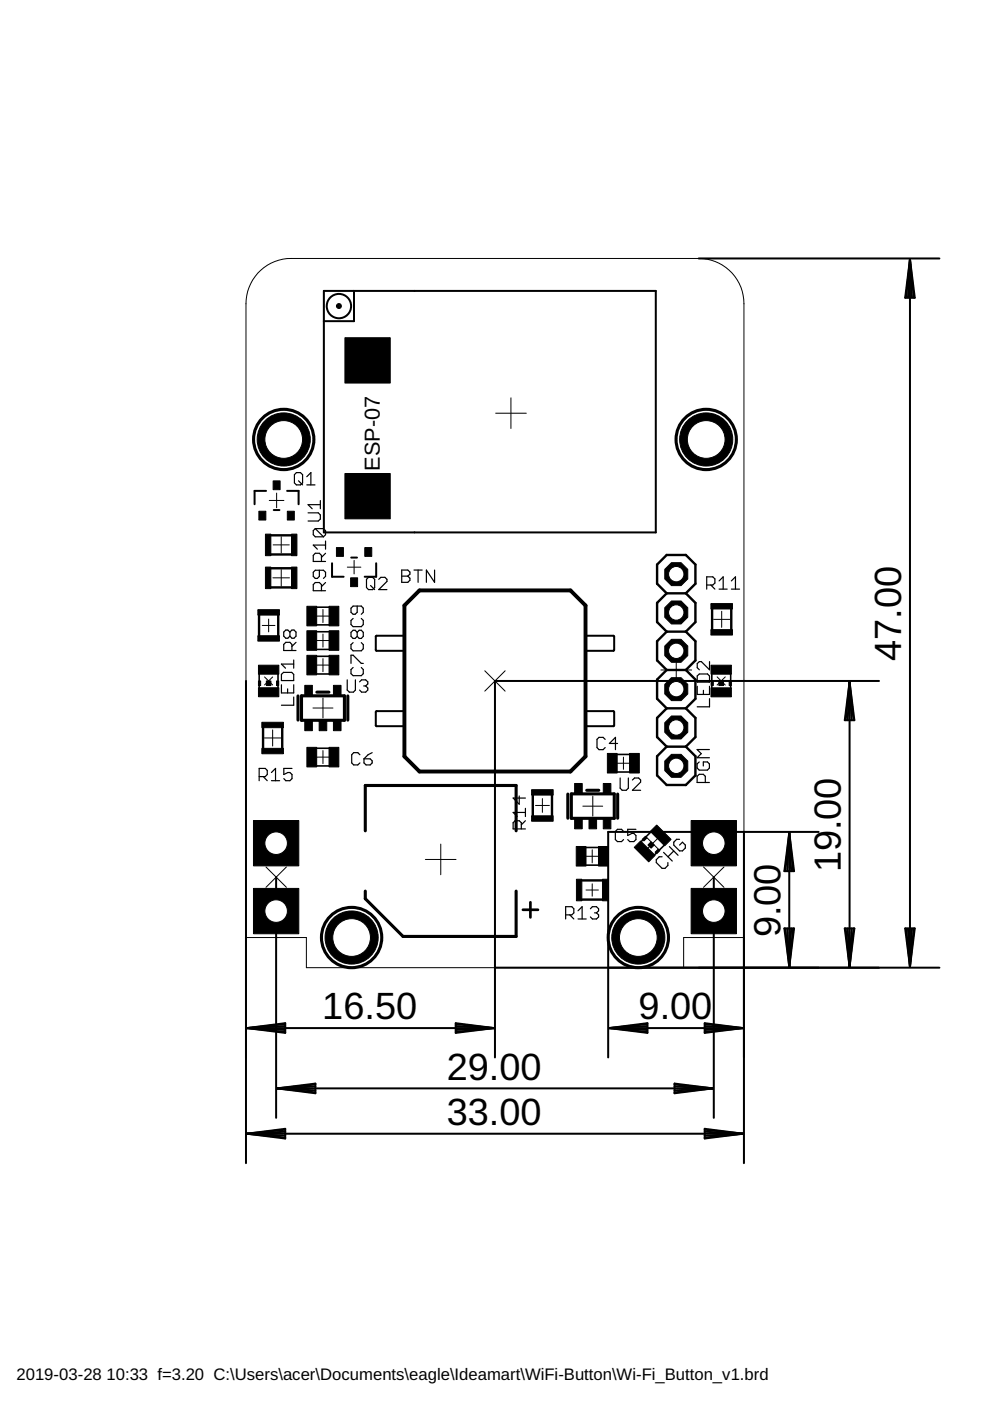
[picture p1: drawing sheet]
<svg xmlns="http://www.w3.org/2000/svg" width="210mm" height="297mm" viewBox="0 0 210 297" stroke-linecap="round" stroke-linejoin="round" font-family="sans-serif">
<g fill="#000" stroke="#000" stroke-width=".21">
<path d="M73.1 71.6h9.6v9.6h-9.6zM54.9 108.4h1.5v1.9h-1.5zM56.3 113.2h1.1v4.6h-1.1zM57.9 102h1.5v1.8h-1.5zM60.9 108.4h1.5v1.9h-1.5zM61.8 113.2h1.1v4.6h-1.1zM71.3 116.1h1.5v1.9h-1.5zM73.1 100.4h9.6v9.6h-9.6zM77.3 116.1h1.5v1.9h-1.5zM54.7 134.8h4.5v1.1h-4.5zM54.7 129.3h4.5v1.1h-4.5zM56.3 120.2h1.1v4.6h-1.1z"/>
<path d="M61.8 120.2h1.1v4.6h-1.1zM65.1 138.9h2v4.2h-2zM65.1 133.7h2v4.2h-2zM65.1 128.5h2v4.2h-2zM69.8 138.9h2v4.2h-2zM69.8 133.7h2v4.2h-2zM69.8 128.5h2v4.2h-2zM74.3 122.5h1.5v1.9h-1.5zM142.6 129.1h1.6v1.6h-1.6zM142.6 137.2h1.6v1.6h-1.6zM142.6 120.9h1.6v1.6h-1.6zM150.7 133.5h4.6v1.1h-4.6z"/>
<path d="M150.7 128h4.6v1.1h-4.6zM54.8 144.4h.5v1h-.5zM54.8 145.8h4.3v1.9h-4.3zM54.8 141h4.3v1.9h-4.3zM55.5 153.1h4.6v1.2h-4.6zM55.5 158.7h4.6v1.1h-4.6zM56.5 144.4h.9v1h-.9zM58.6 144.4h.5v1h-.5zM64.6 152.8h1.6v2.1h-1.6zM64.6 145.3h1.6v2.1h-1.6zM65.1 158.5h2v4.1h-2zM67.7 152.8h1.6v2.1h-1.6z"/>
<path d="M69.8 158.5h2v4.1h-2zM70.7 152.8h1.6v2.1h-1.6zM70.7 145.3h1.6v2.1h-1.6zM128.8 159.7h2.1v4.2h-2.1zM133.5 159.7h2.1v4.2h-2.1zM142.6 145.3h1.6v1.6h-1.6zM142.6 153.4h1.6v1.6h-1.6zM150.7 145.8h4.4v1.9h-4.4zM150.7 141h4.4v1.9h-4.4zM150.8 144.4h.4v1h-.4zM152.4 144.4h1v1h-1zM154.6 144.4h.5v1h-.5z"/>
<path d="M112.7 167.4h4.6v1.2h-4.6zM112.7 173h4.6v1.1h-4.6zM121.8 173.7h1.6v2h-1.6zM121.8 166.1h1.6v2.1h-1.6zM122.2 179.5h2v4.1h-2zM124.9 173.7h1.6v2h-1.6zM126.9 179.5h2.1v4.1h-2.1zM127.9 173.7h1.6v2h-1.6zM127.9 166.1h1.6v2.1h-1.6zM135.8 178.3l3.1 3.1-1.4 1.3-3-3zM136.2 178l.7-.7 .3 .3-.7 .7zM138 178.5l.7 .7-.7 .6-.6-.6z"/>
<path d="M137.9 176.3l1.3-1.4 3.1 3.1-1.4 1.3zM142.6 161.6h1.6v1.6h-1.6zM122.2 186.4h1.2v4.6h-1.2zM127.7 186.4h1.2v4.6h-1.2zM139.6 180l.3 .3-.7 .7-.3-.3z"/>
<circle cx="143.4" cy="162.4" r="2.64"/>
</g>
<g fill="none" stroke="#000" stroke-width=".42">
<path d="M148.1 54.8h51.1M192.9 55v150M192.9 55l1.1 8.1h-2.1zM192.9 55l-.4 8.1M192.9 55l.5 8.1M192.9 55l-.8 8.1M192.9 55l.9 8.1M68.7 61.7h70.3v51.2h-70.3zM75.1 61.7v6.4h-6.4M56.4 104.1h-2.4v2.8M58 108.1h1.2M60.9 104.1h2.4v2.8"/>
<path d="M70.4 119.4v2.9h2.5M74.5 118.2h1.2M79.8 119.4v2.9h-2.5M85.6 134.8h-5.8l-.1 .1v2.9l.1 .2h5.6M124.3 134.8h5.8l.1 .1v2.9l-.1 .2h-5.6M52.2 144.4v102.2M85.6 150.8h-5.8l-.1 .1v2.9l.1 .2h5.6M124.3 150.8h5.8l.1 .1v2.9l-.1 .2h-5.6M180.1 144.6v60.4M180.1 144.6l1 8.1h-2zM180.1 144.6l-.4 8.1M180.1 144.6l.5 8.1"/>
<path d="M180.1 144.6l-.8 8.1M180.1 144.6l.9 8.1M186.4 144.4h-81.5v79.8M157.7 176.4v70.2M167.3 176.6v28.4M167.3 176.6l1.1 8.1h-2.1zM167.3 176.6l-.4 8.1M167.3 176.6l.4 8.1M167.3 176.6l-.8 8.1M167.3 176.6l.9 8.1M173.6 176.4h-44.7v47.8M58.5 186v51"/>
<path d="M151.3 186v51M166.3 196.8h2.1l-1.1 8.2zM166.5 196.8l.8 8.2M166.9 196.8l.4 8.2M167.7 196.8l-.4 8.2M168.2 196.8l-.9 8.2M179.1 196.8h2l-1 8.2zM179.3 196.8l.8 8.2M179.7 196.8l.4 8.2M180.6 196.8l-.5 8.2M181 196.8l-.9 8.2M191.9 196.8h2.1l-1.1 8.2z"/>
<path d="M192.1 196.8l.8 8.2M192.5 196.8l.4 8.2M193.4 196.8l-.5 8.2M193.8 196.8l-.9 8.2M52.4 218l8.1-1.1v2.1zM52.4 218h52.3M52.4 218l8.1 .4M52.4 218l8.1 .8M60.5 217.6l-8.1 .4M60.5 217.1l-8.1 .9M96.6 216.9l8.1 1.1-8.1 1zM96.6 217.6l8.1 .4"/>
<path d="M96.6 217.1l8.1 .9M104.7 218l-8.1 .4M104.7 218l-8.1 .8M104.9 205.2h94.3M129.2 218h28.3M129.2 218l8.1-1.1v2.1zM129.2 218l8.1 .4M129.2 218l8.1 .8M137.3 217.6l-8.1 .4M137.3 217.1l-8.1 .9M149.4 216.9l8.1 1.1-8.1 1zM149.4 217.6l8.1 .4"/>
<path d="M149.4 217.1l8.1 .9M157.5 218l-8.1 .4M157.5 218l-8.1 .8M58.8 230.8h92.3M58.8 230.8l8.1-1.1v2.1zM58.8 230.8l8.1 .4M58.8 230.8l8.1 .8M60.5 239.9l-8.1 .5M60.5 239.5l-8.1 .9M66.9 230.4l-8.1 .4M66.9 229.9l-8.1 .9M143 229.7l8.1 1.1-8.1 1z"/>
<path d="M143 230.4l8.1 .4M143 229.9l8.1 .9M149.4 239.3l8.1 1.1-8.1 1zM149.4 239.9l8.1 .5M149.4 239.5l8.1 .9M151.1 230.8l-8.1 .4M151.1 230.8l-8.1 .8M52.4 240.4h105.1M52.4 240.4l8.1-1.1v2.1zM52.4 240.4l8.1 .4M52.4 240.4l8.1 .8M157.5 240.4l-8.1 .4"/>
<path d="M157.5 240.4l-8.1 .8"/>
<circle cx="71.9" cy="64.9" r="2.58"/>
</g>
<path d="M71.6 64.5a.52 .52 0 0 1 .7 .2 .52 .52 0 0 1-.3 .7 .52 .52 0 0 1-.7-.5l.6-.1v.2l-.6-.1z" fill-rule="evenodd" fill="#000" stroke="#000" stroke-width=".21"/>
<path d="M85.7 128.4l3.2-3.2h32l3.2 3.2v32l-3.2 3.2h-32l-3.2-3.2z" fill="none" stroke="#000" stroke-width=".83"/>
<g fill="none" stroke="#000" stroke-width=".51">
<path d="M57.3 117.6h4.6M57.3 113.5h4.6M54.9 130.3v4.6M57.3 120.5h4.6M57.3 124.5h4.6M59 130.3v4.6M141.4 125.8l-2.1-2v-4.1l2.1-2h4l2 2v4.1l-2 2M141.4 125.8l-2.1 2v4.1l2.1 2M141.4 133.9l-2.1 2.1v4l2.1 2M141.4 133.9h4M141.4 125.8h4M145.4 133.9l2 2.1v4l-2 2"/>
<path d="M145.4 125.8l2 2v4.1l-2 2M151 129v4.6M155 129v4.6M55.8 154.2v4.5M59.8 154.2v4.5M141.4 142l-2.1 2.1v4l2.1 2.1M141.4 150.2l-2.1 2v4.1l2.1 2M141.4 158.3l-2.1 2v4.1l2.1 2h4l2-2v-4.1l-2-2M141.4 142h4M141.4 158.3h4M141.4 150.2h4M145.4 142l2 2.1v4l-2 2.1"/>
<path d="M145.4 150.2l2 2v4.1l-2 2M113 168.5v4.5M117 168.5v4.5M123.3 190.7h4.5M123.3 186.7h4.5"/>
</g>
<g fill="none" stroke="#000" stroke-width=".66">
<path d="M63.2 147.6v5.1M63.9 147.5h9.1v5.2h-9.1zM67.2 146.7h2.5M73.7 147.6v5.1M77.4 176.1v-9.6h32v9.6M120.4 168.4v5.1M121.1 168.3h9.1v5.2h-9.1zM124.4 167.6h2.6M131 168.4v5.1M77.4 188.9v1.6l8 8h24v-9.6"/>
<circle cx="60.2" cy="93.2" r="6.4"/>
<circle cx="149.7" cy="93.2" r="6.4"/>
<circle cx="74.5" cy="198.8" r="6.4"/>
<circle cx="135.3" cy="198.8" r="6.4"/>
</g>
<path d="M110.9 192.9h3.2M112.5 191.3v3.2" fill="none" stroke="#000" stroke-width=".57"/>
<g fill="none" stroke="#000" stroke-width=".34">
<path d="M67.2 139.1h2.6M67.2 133.9h2.6M67.2 137.7h2.6M67.2 128.7h2.6M67.2 132.5h2.6M54.9 142.9v2.9M58.9 142.9v2.9M67.2 142.9h2.6M67.2 158.6h2.6M130.9 160h2.6M150.9 142.9v2.9M154.9 142.9v2.9"/>
<path d="M67.2 162.4h2.6M124.2 179.7h2.7M130.9 163.7h2.6M138 176.3l-2 2.1M140.8 179.2l-2 2.1M124.2 183.4h2.7"/>
</g>
<g fill="none" stroke="#000" stroke-width=".25">
<path d="M62.8 100.2h.9l.5 .4v1.8l-.5 .4h-.9l-.4-.4v-1.8zM63.3 101.9l.9 .9M65 102.8h1.8M65 101.1l.9-.9v2.6M65.3 108.7h2.2l.4 .5v.8l-.4 .5h-2.2M66.8 112.1l-.4 .4v.9l.4 .4h1.8M66.8 112.1h1.8l.4 .4v.9l-.4 .4M66.8 112.1l1.8 1.7M67.9 106.1v1.8M67.9 107h-2.6l.9 .9M68.2 119v-1.2l-.5-.5h-.9l-.4 .5v1.2h2.6M69 114.7v1.7"/>
<path d="M69 117.3l-.8 .9M69 115.6h-2.6l.9 .8M61.5 134l-.5-.4h-.4l-.4 .4v.9l.4 .4h.4l.5-.4M61.5 134l.4-.4h.4l.5 .4v.9l-.5 .4h-.4l-.4-.4M61.5 134v.9M61.9 137.9v-1.3l-.4-.4h-.9l-.4 .4v1.3h2.6M62.3 139.9v1.8M62.8 136.2l-.9 .9M67.7 120.9v1.3l-.4 .4h-.5l-.4-.4v-.9l.4-.4h1.8l.4 .4v.9l-.4 .4M68.2 125.2v-1.2l-.5-.5h-.9l-.4 .5v1.2h2.6M69 123.5l-.8 .9M74.9 131.1l-.5 .5v.8l.5 .5h1.7l.4-.5v-.8l-.4-.5"/>
<path d="M74.9 136.2l-.5 .5v.8l.5 .5h1.7l.4-.5v-.8l-.4-.5M75.7 128.5v1.3l-.4 .4h-.4l-.5-.4v-.9l.5-.4h1.7l.4 .4v.9l-.4 .4M75.7 134.1l-.4-.5h-.4l-.5 .5v.8l.5 .5h.4l.4-.5M75.7 134.1l.5-.5h.4l.4 .5v.8l-.4 .5h-.4l-.5-.5M75.7 134.1v.8M78.1 122.4h.9l.4 .4v1.8l-.4 .4h-.9l-.4-.4v-1.8zM78.6 124.1l.8 .9M80.3 122.8l.5-.4h.8l.4 .4v.5l-1.7 1.7h1.7M85.2 120.9h1.3l.4 .4v.4l-.4 .5 .4 .4v.4l-.4 .5h-1.3zM85.2 122.2h1.3M87.8 120.9h1.7M88.6 120.9v2.6"/>
<path d="M92.1 120.9v2.6l-1.7-2.6v2.6M149.8 124h1.3l.5-.4v-.9l-.5-.4h-1.3v2.6M150.7 124l.9 .9M152.5 123.2l.8-.9v2.6M152.5 124.9h1.7M155.1 124.9h1.7M155.1 123.2l.8-.9v2.6M59.7 143l.4-.4h1.7l.5 .4v1.3h-2.6zM59.7 145.2v1.7h2.6v-1.7M61 146v.9M62.3 147.8v1.7h-2.6M62.3 140.8h-2.6l.8 .9"/>
<path d="M73.6 144.1v2.2l.5 .4h.8l.5-.4v-2.2M74.4 140.7v-1.8h.5l1.7 1.8h.4M74.9 141.5l-.5 .5v.8l.5 .5h1.7l.4-.5v-.8l-.4-.5M76.2 144.6l.5-.5h.8l.5 .5v.4l-.5 .4M77.1 145.4h.4M77.5 145.4l.5 .5v.4l-.5 .4h-.8l-.5-.4M78.9 159.6l-.9 .4-.8 .9M128.3 156.8l-.4-.5h-.9l-.4 .5v1.7l.4 .4h.9l.4-.4M130.9 157.6h-1.7l1.3-1.3v2.6M147.8 143.3l.5-.4h1.7l.4 .4v1.3h-2.6zM147.8 145.5v1.7h2.6v-1.7M149.1 146.4v.8"/>
<path d="M150.4 158.9h-2.6l.9 .9-.9 .9h2.6M150.4 148.1v1.8h-2.6M150.4 140.3v1.7l-1.7-1.7h-.4l-.5 .4v.9l.5 .4M54.9 164.7h1.3l.5-.5v-.9l-.5-.4h-1.3v2.6M55.8 164.7l.9 .8M57.6 163.8l.8-.9v2.6M57.6 165.5h1.7M61.9 162.9h-1.7v1.3l.8-.4h.5l.4 .4v.9l-.4 .4h-.9l-.4-.4M76.3 160l-.4-.4h-.9l-.4 .4v1.8l.4 .4h.9l.4-.4M77.2 160.9h1.3l.4 .4v.5l-.4 .4h-.9l-.4-.4zM110.1 168.8v1.7l-1.3-1.3h2.6M110.5 175.7v-1.3l-.4-.4h-.9l-.4 .4v1.3h2.6"/>
<path d="M111.4 174l-.9 .9M111.4 172.3h-2.6l.9 .8M111.4 171.4v1.7M131.5 165v2.1l.4 .5h.9l.4-.5v-2.1M132.2 176.3l-.4-.5h-.9l-.4 .5v1.7l.4 .4h.9l.4-.4M134.1 165.4l.4-.4h.9l.4 .4v.4l-1.7 1.8h1.7M134.8 175.8h-1.7v1.3l.9-.4h.4l.4 .4v.9l-.4 .4h-.9l-.4-.4M141.9 179.5l1.9 1.8M144.1 177.9h-.6l-.6 .7v.6l1.2 1.2h.6l.6-.6v-.6l-.6-.6-.6 .6M148.3 161.5l-.5 .5v.8l.5 .5h1.7l.4-.5v-.8l-.4-.5h-.9v.9M149.5 165.9v-1.3l-.4-.4h-.8l-.5 .4v1.3h2.6M119.9 194h1.3l.5-.5v-.8l-.5-.5h-1.3v2.6"/>
<path d="M120.8 194l.9 .8M122.6 193.1l.8-.9v2.6M122.6 194.8h1.7M125.2 192.7l.4-.5h.9l.4 .5v.4l-.4 .4M126 193.5h.5M126.5 193.5l.4 .5v.4l-.4 .4h-.9l-.4-.4M140.4 181.7h-.6l-.7 .6v.6l1.3 1.2h.6l.6-.6v-.6M140.7 180.7l1.8 1.9M142.9 180.4l-1.3 1.3"/>
</g>
<g fill="none" stroke="#000" stroke-width=".21">
<path d="M58 91l4.3 4.4M62.3 91l-4.3 4.4M105.1 87.6h6.5M108.3 84.3v6.5M147.6 91l4.3 4.4M151.9 91l-4.3 4.4M57.1 106.1h3.1M57.9 115.5h3.4M58.7 104.5v3.2M59.6 113.8v3.4M75.1 118.8v2.9M55.6 132.6h2.7"/>
<path d="M57 131.3v2.7M57.9 122.5h3.5M59.6 120.8v3.5M67.1 135.8h2.7M67.1 130.6h2.7M68.5 129.2v2.8M68.5 134.4v2.8M68.5 139.6v2.8M73.6 120.2h2.9M143.4 138.8v6.5M151.3 131.3h3.4M153 129.6v3.4"/>
<path d="M56.1 156.5h3.4M56.1 143.5l1.7 1.7M57.8 143.5l-1.7 1.7M57.8 154.7v3.5M66.4 150.1h4.2M67.1 141h2.7M68.5 148v4.2M68.5 159.1v2.8M102.8 142.2l4.3 4.3M107.1 142.2l-4.3 4.3M140.1 142h6.5M152 143.5l1.8 1.7"/>
<path d="M153.8 143.5l-1.8 1.7M67.1 160.5h2.7M93.5 179v6.5M113.5 170.8h3M115 169.3v2.9M123.6 170.9h4.2M125.7 168.8v4.2M130.9 161.8h2.6M132.2 160.5v2.6M137.2 177.7l2.3 2.3M139.5 177.7l-2.3 2.3M56.4 183.8l4.3 4.3"/>
<path d="M60.7 183.8l-4.3 4.3M72.4 196.6l4.3 4.3M76.7 196.6l-4.3 4.3M90.2 182.2h6.5M124.2 181.5h2.7M124.2 188.7h2.7M125.6 180.2v2.7M125.6 187.4v2.6M133.2 196.6l4.3 4.3M137.5 196.6l-4.3 4.3M149.2 183.8l4.3 4.3M153.5 183.8l-4.3 4.3"/>
</g>
<circle cx="143.4" cy="162.4" r="1.63" fill="#fff" stroke="#000" stroke-width=".21"/>
<circle cx="143.4" cy="154.2" r="2.64" fill="#000" stroke="#000" stroke-width=".21"/>
<circle cx="143.4" cy="154.2" r="1.63" fill="#fff" stroke="#000" stroke-width=".21"/>
<circle cx="143.4" cy="146.1" r="2.64" fill="#000" stroke="#000" stroke-width=".21"/>
<circle cx="143.4" cy="146.1" r="1.63" fill="#fff" stroke="#000" stroke-width=".21"/>
<circle cx="143.4" cy="138" r="2.64" fill="#000" stroke="#000" stroke-width=".21"/>
<circle cx="143.4" cy="138" r="1.63" fill="#fff" stroke="#000" stroke-width=".21"/>
<circle cx="143.4" cy="129.9" r="2.64" fill="#000" stroke="#000" stroke-width=".21"/>
<circle cx="143.4" cy="129.9" r="1.63" fill="#fff" stroke="#000" stroke-width=".21"/>
<circle cx="143.4" cy="121.7" r="2.64" fill="#000" stroke="#000" stroke-width=".21"/>
<circle cx="143.4" cy="121.7" r="1.63" fill="#fff" stroke="#000" stroke-width=".21"/>
<path d="M53.7 188.4h9.7v9.6h-9.7z" fill="#000" stroke="#000" stroke-width=".21"/>
<circle cx="58.5" cy="193.2" r="2.39" fill="#fff" stroke="#000" stroke-width=".21"/>
<path d="M53.7 174h9.7v9.6h-9.7z" fill="#000" stroke="#000" stroke-width=".21"/>
<circle cx="58.5" cy="178.8" r="2.39" fill="#fff" stroke="#000" stroke-width=".21"/>
<path d="M146.5 188.4h9.6v9.6h-9.6z" fill="#000" stroke="#000" stroke-width=".21"/>
<circle cx="151.3" cy="193.2" r="2.39" fill="#fff" stroke="#000" stroke-width=".21"/>
<path d="M146.5 174h9.6v9.6h-9.6z" fill="#000" stroke="#000" stroke-width=".21"/>
<circle cx="151.3" cy="178.8" r="2.39" fill="#fff" stroke="#000" stroke-width=".21"/>
<circle cx="60.2" cy="93.2" r="5.6" fill="#000" stroke="#000" stroke-width=".21"/>
<circle cx="60.2" cy="93.2" r="4" fill="#fff" stroke="#000" stroke-width=".21"/>
<circle cx="149.7" cy="93.2" r="5.6" fill="#000" stroke="#000" stroke-width=".21"/>
<circle cx="149.7" cy="93.2" r="4" fill="#fff" stroke="#000" stroke-width=".21"/>
<circle cx="74.5" cy="198.8" r="5.6" fill="#000" stroke="#000" stroke-width=".21"/>
<circle cx="74.5" cy="198.8" r="4" fill="#fff" stroke="#000" stroke-width=".21"/>
<circle cx="135.3" cy="198.8" r="5.6" fill="#000" stroke="#000" stroke-width=".21"/>
<circle cx="135.3" cy="198.8" r="4" fill="#fff" stroke="#000" stroke-width=".21"/>
<path d="M54.7 57.9a9.6 9.6 0 0 1 7-3.1h86.4a9.6 9.6 0 0 1 9.6 9.6v134.4h-12.8v6.4h-79.9v-6.4h-12.8v-134.4a9.8 9.8 0 0 1 2.5-6.5z" fill="none" stroke="#000" stroke-width=".21"/>
<g font-size="8">
<text x="191.1" y="140.2" transform="rotate(-90 191.1 140.2)">47.00</text>
<text x="178.3" y="185" transform="rotate(-90 178.3 185)">19.00</text>
<text x="165.5" y="198.7" transform="rotate(-90 165.5 198.7)">9.00</text>
<text x="68.3" y="216.1">16.50</text>
<text x="135.4" y="216.1">9.00</text>
<text x="94.7" y="228.9">29.00</text>
<text x="94.7" y="238.5">33.00</text>
</g>
<text font-size="4.6" x="80.5" y="99.8" transform="rotate(-90 80.5 99.8)">ESP-07</text>
<g font-size="3.5">
<text x="3.5" y="292.5">2019-03-28</text>
<text x="22.6" y="292.5">10:33 f=3.20 C:\Users\acer\Documents\eagle\Ideamart\WiFi-Button\Wi-Fi_Button_v1.brd</text>
</g>
</svg>
